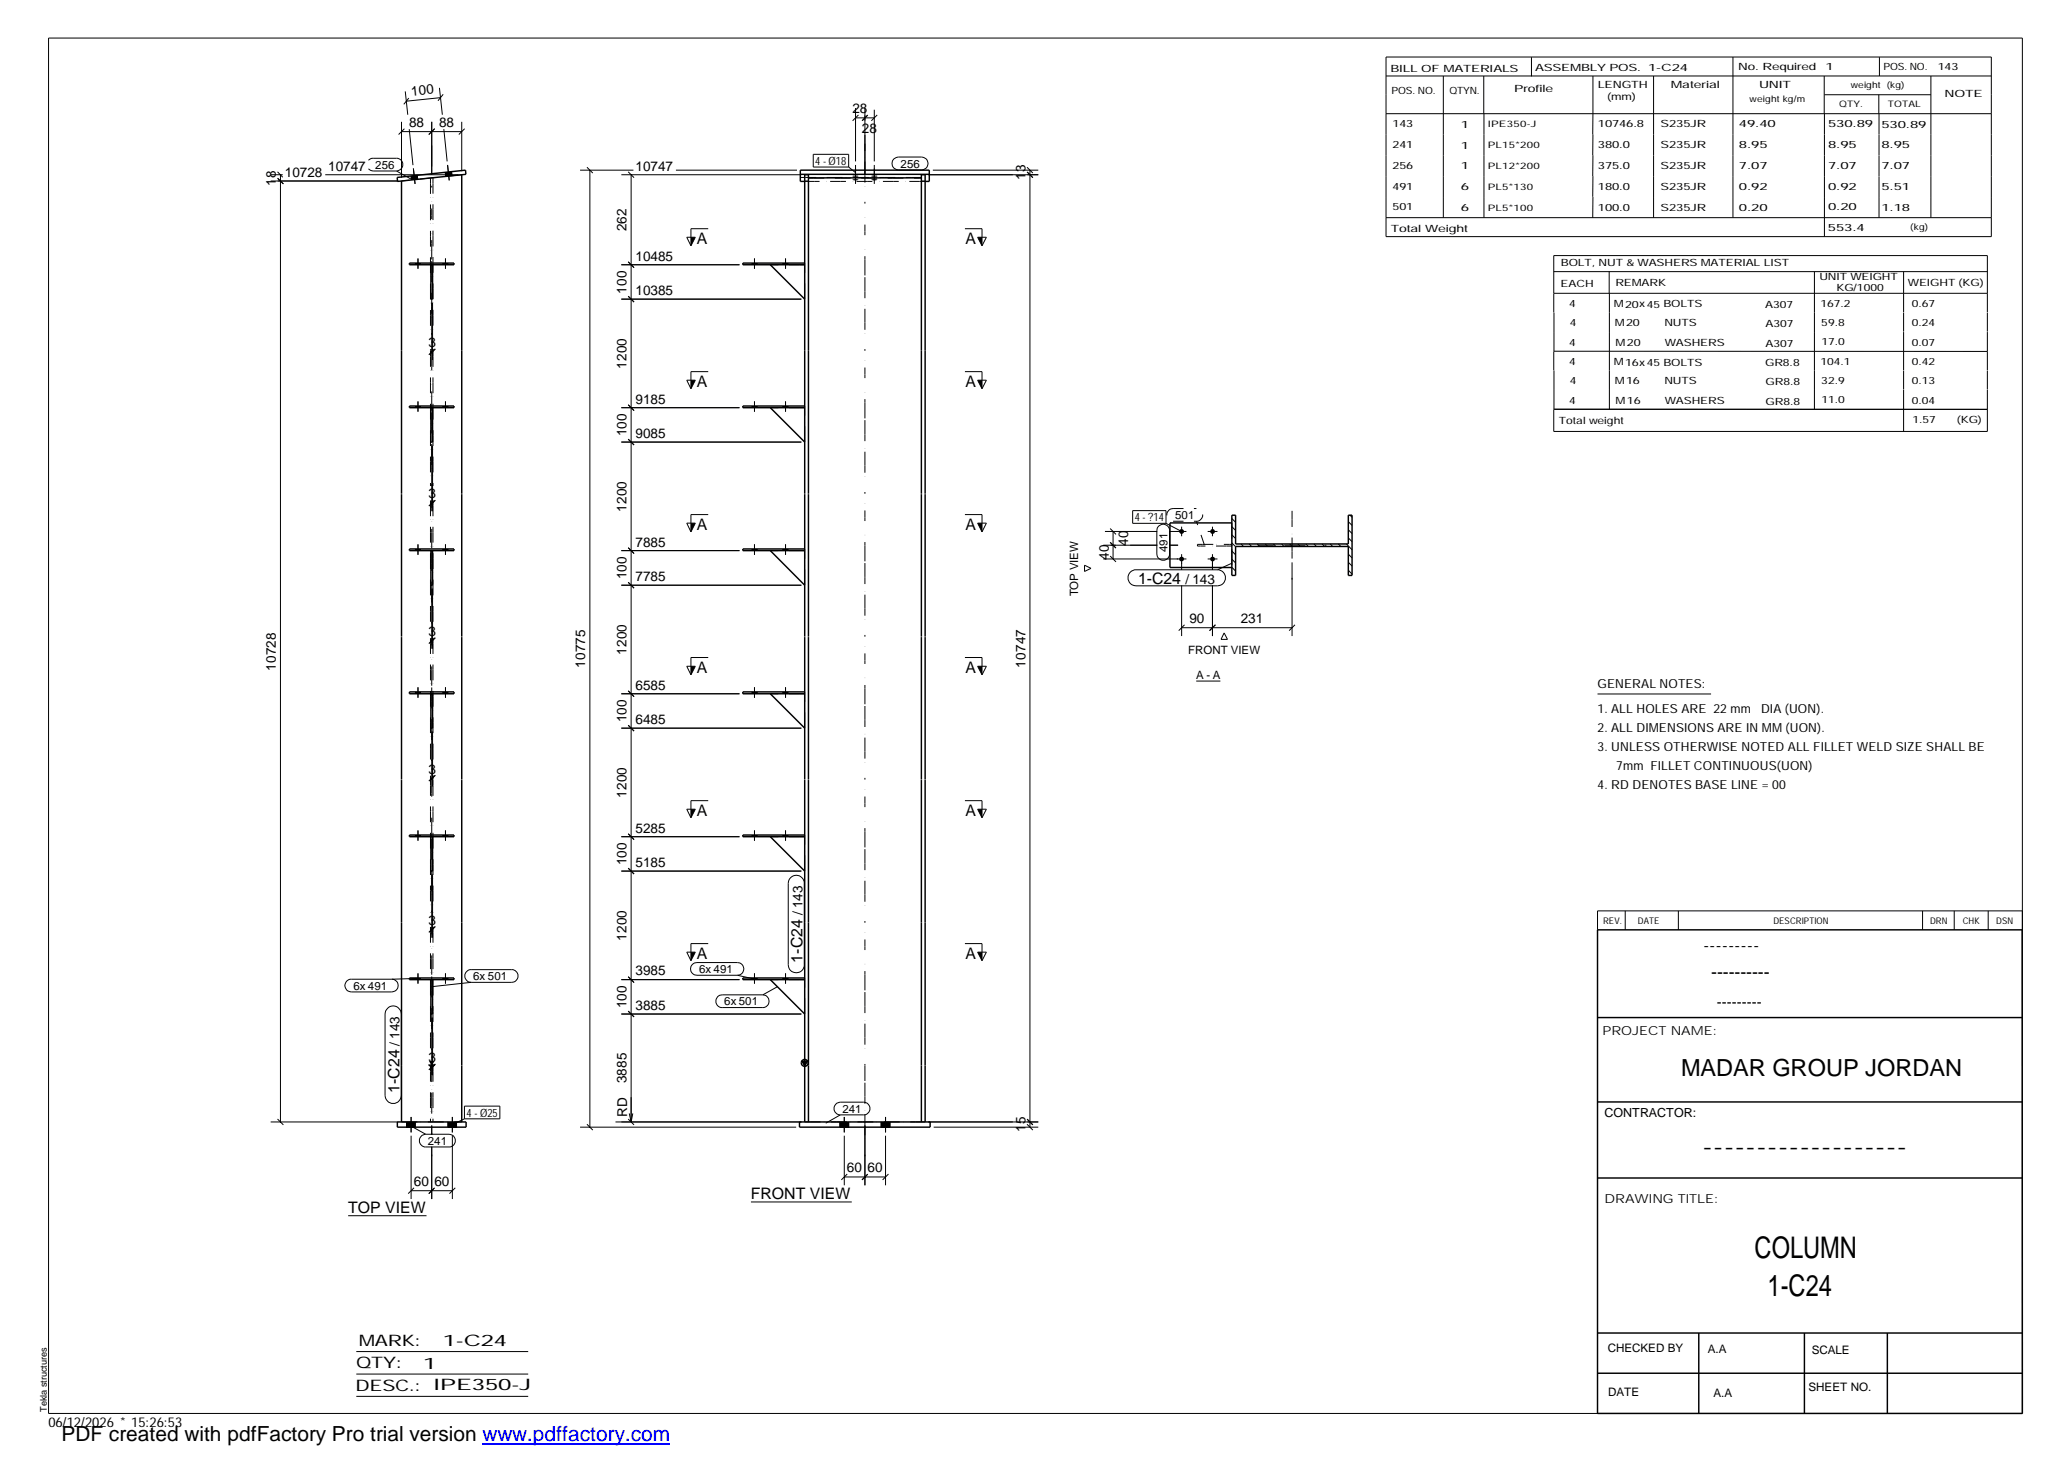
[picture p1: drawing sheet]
<svg xmlns="http://www.w3.org/2000/svg" width="420mm" height="297mm" viewBox="0 0 420 297" stroke-linecap="round" stroke-linejoin="round" font-family="sans-serif">
<g fill="none" stroke="#000" stroke-width=".2">
<path d="M9.9 7.7h401v279.5h-401zM82.3 18.6l.5 4.7M83.1 19.9l-1.1 1.3M89.3 17.9l.6 5.4M89.5 19.8l-7 .8M90 19.2l-1 1.3M281.6 11.6h123v36.5h-123zM281.6 15.4h123M293.2 15.4v28.8M301.5 15.4v7.7M311.1 11.6v3.9M323.6 15.4v16.2"/>
<path d="M336 15.4v28.8M352.1 11.6v32.6M370.6 15.4v7.7M370.7 19.2h21.6M381.7 19.2v3.9M381.8 11.6v3.8M392.3 15.4v28.8M55 35.5h2.4M55 36.8h25.9M56.4 36.2l1.2 1.2-1.2-1.1M56.4 34.9l1 1.1M57 35.5v192.5"/>
<path d="M66.1 35.5h27M74.9 32.6l.7-.4h5a1.29 1.29 0 0 1 1.3 1.3 1.29 1.29 0 0 1-1.3 1.2M74.9 34.3l.4 .3 .5 .1h4.8M80.6 34.7l2.9 1.7M81.6 26.7h12.2M81.6 24.8v11.3M82.2 26.1l-1.2 1.2M83.1 26.2l.8 7.4M83.5 35.8l.1 .8M84 34.2l.3 3.2M84.8 35.6l.1 .8M87.7 24.8v10.7"/>
<path d="M88.3 26.1l-1.2 1.2M90.2 26.2l.6 6.6M90.5 35l.1 .8M90.9 33.5l.4 3.1M91.7 34.9l.1 .8M93.8 24.8v10M94.4 26.1l-1.2 1.2M117.9 34.6h10.8M119.3 34l1.1 1.2M119.8 34.6v194.4M126.2 35.5h36.6M127.6 34.9l1.2 1.2"/>
<path d="M128.2 35.5v192.5M137.3 34.6h24.6M165.2 31.4h7.2v2.5h-7.2zM172.4 33.9l1.4 1.2M173.8 22v10.8M173.8 33.5v3.9M173.8 23.9h3.8M174.4 23.4l-1.2 1.1M175.7 22v13.4M176.2 23.4l-1.1 1.1M176.3 23.4l-1.1 1.1M177.6 22.3v10.5"/>
<path d="M177.6 33.5v3.9M178.2 23.4l-1.2 1.1M181.6 32.3l.9-.4h4.7a1.31 1.31 0 0 1 1.4 1.3 1.31 1.31 0 0 1-1.4 1.3h-4.7a1.31 1.31 0 0 1-1.2-.8 1.31 1.31 0 0 1 .3-1.4zM188.6 35.5h22.3M189.5 34.6h21.4M208.7 34.9l1.1 1.2M208.7 34l1.1 1.2M209.3 34.6v194.4M281.6 23.1h123M301.5 23.1v21.1M323.6 31.6v4.2M323.6 35.8v4.2"/>
<path d="M370.7 23.1v25M381.8 23.1v21.1M84.4 53.5v.3M84.9 52.5v2.1M85.4 53.5v.3M90 53.5v.3M90.5 52.5v2.1M91 53.5v.3M126.2 53.8h24M127.6 53.2l1.2 1.2M139.5 48.2h1.8l-.9 1.7zM143.9 46.5h-3.5v3.4"/>
<path d="M152.8 53.5v.3M153.3 52.5v2.1M153.8 53.5v.3M159.1 53.5v.3M159.6 52.5v2.1M160.1 53.5v.3M196 46.5h3.5v3.4M198.6 48.2h1.8l-.9 1.7zM281.6 44.2h123M315.7 59.6h88.1M315.7 55.2h88.1M323.6 40v4.2"/>
<path d="M326.9 55.1v4.5M327 59.6v23.6M368.6 55.2v28M386.8 55.2v8.2M87.7 61.5v11.6M87.7 71.5h.2M87.9 61.5v11.6M88.3 70.9l-1.2 1.2M88.5 70.9l-1.2 1.2M126.2 60.8h36.6M127.6 60.2l1.2 1.2M139.5 77.2h1.8l-.9 1.8z"/>
<path d="M143.9 75.5h-3.5v3.5M196 75.5h3.5v3.5M198.6 77.2h1.8l-.9 1.8zM315.7 71.4v3.9M315.7 71.4h88.1M315.7 63.5v7.9M315.7 75.3v7.8M386.8 63.5v3.9M386.8 67.5v7.7M386.8 75.3v3.8M386.8 79.2v8.5M403.8 63.4v-11.5h-88.1v11.6"/>
<path d="M403.8 63.5v3.9M403.8 67.5v7.7M403.8 75.3v3.8M403.8 79.2v8.5h-88.1v-4.5h88.1M84.4 82.5v.3M84.9 81.6v2M85.4 82.5v.3M87.7 90.5v13.4M87.9 90.5v13.4M90 82.5v.3M90.5 81.6v2M91 82.5v.3"/>
<path d="M126.2 89.8h36.6M126.2 82.8h24M127.6 89.2l1.2 1.2M127.6 82.2l1.2 1.2M152.8 82.5v.3M153.3 81.6v2M153.8 82.5v.3M159.1 82.5v.3M159.6 81.6v2M160.1 82.5v.3M84.4 111.5v.4M84.9 110.6v2.1"/>
<path d="M85.4 111.5v.4M87.7 119.6v12.2M87.7 102.2h.2M87.9 119.6v12.2M88.3 101.6l-1.2 1.2M88.5 101.6l-1.2 1.2M90 111.5v.4M90.5 110.6v2.1M91 111.5v.4M126.2 118.9h36.6M126.2 111.9h24M127.6 118.3l1.2 1.2"/>
<path d="M127.6 111.3l1.2 1.2M139.5 106.3h1.8l-.9 1.8zM143.9 104.5h-3.5v3.6M152.8 111.5v.4M153.3 110.6v2.1M153.8 111.5v.4M159.1 111.5v.4M159.6 110.6v2.1M160.1 111.5v.4M196 104.5h3.5v3.6M198.6 106.3h1.8l-.9 1.8zM220.3 114.8l1.4 .7-1.4 .6z"/>
<path d="M224.2 113.6h16.8M224.2 110.8h10.9M224.5 108h10.6M225.6 113l1.1 1.2M225.6 110.2l1.1 1.2M225.6 107.4l1.1 1.2M226.1 108v5.6M229.7 116.2l.8-.4h16.9a1.63 1.63 0 0 1 1.6 1.6 1.63 1.63 0 0 1-1.6 1.6h-16.6a1.63 1.63 0 0 1-1.5-1 1.63 1.63 0 0 1 .4-1.8zM230.1 103.7h6.8v2.6h-6.8zM235.4 106.9a1.31 1.31 0 0 1 1.4-.3 1.31 1.31 0 0 1 .8 1.2v4.8a1.29 1.29 0 0 1-1.3 1.2 1.29 1.29 0 0 1-1.3-1.2v-4.8l.1-.5zM236.9 106.3l3.2 1.7M237.5 108h3.5"/>
<path d="M237.5 110.8h1.9M240.1 107v2M240.1 112.6v3.2M240.1 118.9v10.3M245.4 113.6h2M245.4 108h2M246.3 107v2M246.3 112.6v3.2M246.3 118.9v10.3M250.3 105.4l.7 .7M250.3 107l.7 .8M250.3 108.7l.7 .7"/>
<path d="M250.3 110.3l.7 .8M250.3 112l.7 .7M250.3 113.6l.7 .8M250.3 115.3l.7 .7M250.3 114.4l-2.9 1.4M252.1 110.5l.5 .5M253.8 110.5l.5 .5M255.4 110.5l.5 .5M257.1 110.5l.5 .5M258.7 110.5l.5 .5M260.4 110.5l.5 .5M262 110.5l.5 .5"/>
<path d="M262.5 114.3v14.9M263.7 110.5l.5 .5M265.3 110.5l.5 .5M267 110.5l.5 .5M268.6 110.5l.5 .5M270.3 110.5l.5 .5M271.9 110.5l.5 .5M273.6 110.5l1.1 1.2M273.9 106l.8 .8M273.9 107.6l.8 .8M273.9 109.3l.8 .8M273.9 112.6l.8 .8"/>
<path d="M273.9 114.2l.8 .8M273.9 115.9l.8 .8M274.3 104.7l.4 .4M84.9 139.6v2.2M87.7 130.2h.2M88.3 129.6l-1.2 1.2M88.5 129.6l-1.2 1.2M90.5 139.6v2.2M139.5 135.4h1.8l-.9 1.7zM143.9 133.6h-3.5v3.5M153.3 139.6v2.2M159.6 139.6v2.2"/>
<path d="M196 133.6h3.5v3.5M198.6 135.4h1.8l-.9 1.7zM240.1 127.5h22.4M240.7 126.9l-1.2 1.2M243 138.4h4.9M246.9 126.9l-1.2 1.2M248.7 128.6l.7 1.3h-1.3zM263.1 126.9l-1.2 1.2M84.4 140.6v.4M85.4 140.6v.4M87.7 148.6v11.2M87.7 158.1h.2"/>
<path d="M87.9 148.6v11.2M88.3 157.5l-1.2 1.2M88.5 157.5l-1.2 1.2M90 140.6v.4M91 140.6v.4M126.2 147.9h36.6M126.2 141h24M127.6 147.3l1.2 1.2M127.6 140.4l1.2 1.1M152.8 140.6v.4M153.8 140.6v.4M159.1 140.6v.4"/>
<path d="M160.1 140.6v.4M324.6 141h23M84.4 169.7v.3M84.9 168.7v2.1M85.4 169.7v.3M87.7 177.7v12.8M87.9 177.7v12.8M90 169.7v.3M90.5 168.7v2.1M91 169.7v.3M126.2 170h24M126.2 177h36.6"/>
<path d="M127.6 169.4l1.2 1.2M127.6 176.4l1.2 1.2M139.5 164.4h1.8l-.9 1.7zM143.9 162.7h-3.5v3.4M152.8 169.7v.3M153.3 168.7v2.1M153.8 169.7v.3M159.1 169.7v.3M159.6 168.7v2.1M160.1 169.7v.3M160.6 178.3a1.61 1.61 0 0 1 1.8-.4 1.61 1.61 0 0 1 1 1.6v16.5a1.63 1.63 0 0 1-1.6 1.6 1.63 1.63 0 0 1-1.7-1.6v-16.5l.2-.7zM196 162.7h3.5v3.4"/>
<path d="M198.6 164.4h1.8l-.9 1.7zM70.4 199.3l.7-.3h8.5a1.29 1.29 0 0 1 1.3 1.2 1.29 1.29 0 0 1-1.3 1.3h-8.2a1.31 1.31 0 0 1-1.2-.8 1.31 1.31 0 0 1 .2-1.4zM84.4 198.7v.3M84.9 197.8v2M85 198.8l-5.4 .2M85.4 198.7v.3M87.7 188.8h.2M88.3 188.2l-1.2 1.2M88.5 188.2l-1.2 1.2M90 198.7v.3M90.5 197.8v2M91 198.7v.3"/>
<path d="M94.8 197.4l.7-.4h8.5a1.29 1.29 0 0 1 1.3 1.3 1.29 1.29 0 0 1-1.3 1.3h-8.3a1.29 1.29 0 0 1-1.2-.8 1.29 1.29 0 0 1 .3-1.4zM95.7 199.6l-8.1 .9M126.2 199h24M127.6 198.4l1.2 1.2M139.5 193.4h1.8l-.9 1.8zM140.7 195.9l.4-.2 .5-.1h8.2a1.29 1.29 0 0 1 1.3 1.3 1.29 1.29 0 0 1-1.3 1.2h-8.2a1.28 1.28 0 0 1-1.2-.7 1.28 1.28 0 0 1 .3-1.5zM143.9 191.7h-3.5v3.5M149.8 198.1l3.7 .9M152.8 198.7v.3M153.3 197.8v2M153.8 198.7v.3M159.1 198.7v.3"/>
<path d="M159.6 197.8v2M160.1 198.7v.3M196 191.7h3.5v3.5M198.6 193.4h1.8l-.9 1.8zM330.2 185.1v3.8M341 185.1v3.8M390.6 185.1v3.8M397 185.1v3.8M403.9 185.1v3.8M410.9 185.1h-86.3v3.8M78.7 204.9a1.62 1.62 0 0 1 1.8-.4 1.62 1.62 0 0 1 1 1.5v16.5a1.65 1.65 0 0 1-1.6 1.7 1.65 1.65 0 0 1-1.7-1.7v-16.5l.2-.6zM87.7 206.7v11.8"/>
<path d="M87.7 216.8h.2M87.9 206.7v11.8M88.3 216.2l-1.2 1.2M88.5 216.2l-1.2 1.2M126.2 206h36.6M127.6 205.4l1.2 1.2M145.8 202.5l.4-.3 .5-.1h8.3a1.29 1.29 0 0 1 1.3 1.3 1.29 1.29 0 0 1-1.3 1.3h-8.3a1.3 1.3 0 0 1-1.2-.8 1.3 1.3 0 0 1 .3-1.4zM157.9 200.5l-2.9 1.6M55 228h25.9M56.4 227.4l1.2 1.1M82.6 228v1M83.5 226.9v3.2"/>
<path d="M83.5 230.7v12.9M83.5 228.8l3 1.6M84.4 228v1M85.8 230.7l.7-.3h4.7a1.29 1.29 0 0 1 1.3 1.3 1.29 1.29 0 0 1-1.3 1.3h-4.7a1.3 1.3 0 0 1-1.2-.9 1.3 1.3 0 0 1 .5-1.4zM87.7 228.7v1.8M87.7 233v10.6M91 228v1M91.9 226.9v3.2M91.9 230.7v12.9M92.8 228v1M94.4 224.7h7.2v2.6h-7.2zM94.4 227.3l-2.5 1.2"/>
<path d="M117.9 229h43.9M119.3 228.4l1.1 1.2M125.1 228h37.7M127.6 227.4l1.2 1.1M127.8 226.2l.4 1.8M128.6 226.2l-.4 1.8M169.8 224.3l.9-.4h4.8a1.29 1.29 0 0 1 1.3 1.3 1.29 1.29 0 0 1-1.3 1.3h-4.8a1.28 1.28 0 0 1-1.2-.8 1.28 1.28 0 0 1 .3-1.4zM170.6 228v1M170.7 226.5l-2.9 1.7M171.5 226.9v3.2M171.5 230.7v10.1M171.5 239.1h8.4"/>
<path d="M172.1 238.5l-1.2 1.2M172.4 228v1M175.7 228.7v12.1M176.3 238.5l-1.2 1.2M179 228v1M179.9 226.9v3.2M179.9 230.7v10.1M180.5 238.5l-1.2 1.2M180.8 228v1M188.6 228h22.3M189.7 229h21.2M208.7 228.4l1.1 1.2"/>
<path d="M208.7 227.4l1.1 1.1M70.7 247h16M83.5 241.9h8.4M84.1 241.3l-1.2 1.2M88.3 241.3l-1.2 1.2M92.5 241.3l-1.2 1.2M152.6 244.2h20.5M72.4 274.6h34.9M72.4 279.2h34.9M72.4 283.7h34.9"/>
</g>
<g fill="#000">
<path d="M140.4 48.2h.9l-.9 1.7zM198.6 48.2h.9v1.7zM140.4 77.2h.9l-.9 1.8zM198.6 77.2h.9v1.8zM140.4 106.3h.9l-.9 1.8zM198.6 106.3h.9v1.8zM140.4 135.4h.9l-.9 1.7zM198.6 135.4h.9v1.7zM140.4 164.4h.9l-.9 1.7zM198.6 164.4h.9v1.7zM140.4 193.4h.9l-.9 1.8zM198.6 193.4h.9v1.8z"/>
<path d="M87.2 215.6h1.1l-.6 1zM162.9 215.6h1.1l-.5 1z"/>
<path d="M83.5 35.8l1.3-.2 .1 .8-1.3 .2z" fill-rule="evenodd"/>
<path d="M83.5 35.8l1.3-.2 .1 .8-1.3 .2z" fill-rule="evenodd"/>
<path d="M90.5 35l1.2-.1 .1 .8-1.2 .1z" fill-rule="evenodd"/>
<path d="M90.5 35l1.2-.1 .1 .8-1.2 .1z" fill-rule="evenodd"/>
<path d="M173.2 35.7h1l.2 .1-.6 .1-.6-.1z" fill-rule="evenodd"/>
<path d="M173.2 36.5l.8-.1 .4 .1-.8 .1z" fill-rule="evenodd"/>
<path d="M177.1 35.7h1l.2 .1-.7 .1-.6-.1z" fill-rule="evenodd"/>
<path d="M177 36.5l.4-.1 .9 .1-.4 .1z" fill-rule="evenodd"/>
<path d="M84.4 53.5h1v.3h-1z" fill-rule="evenodd"/>
<path d="M84.4 53.5h1v.3h-1z" fill-rule="evenodd"/>
<path d="M90 53.5h1v.3h-1z" fill-rule="evenodd"/>
<path d="M90 53.5h1v.3h-1z" fill-rule="evenodd"/>
<path d="M152.8 53.5h1v.3h-1z" fill-rule="evenodd"/>
<path d="M152.8 53.5h1v.3h-1z" fill-rule="evenodd"/>
<path d="M159.1 53.5h1v.3h-1z" fill-rule="evenodd"/>
<path d="M159.1 53.5h1v.3h-1z" fill-rule="evenodd"/>
<path d="M84.4 82.5h1v.3h-1z" fill-rule="evenodd"/>
<path d="M84.4 82.5h1v.3h-1z" fill-rule="evenodd"/>
<path d="M90 82.5h1v.3h-1z" fill-rule="evenodd"/>
<path d="M90 82.5h1v.3h-1z" fill-rule="evenodd"/>
<path d="M152.8 82.5h1v.3h-1z" fill-rule="evenodd"/>
<path d="M152.8 82.5h1v.3h-1z" fill-rule="evenodd"/>
<path d="M159.1 82.5h1v.3h-1z" fill-rule="evenodd"/>
<path d="M159.1 82.5h1v.3h-1z" fill-rule="evenodd"/>
<path d="M84.4 111.5h1v.4h-1z" fill-rule="evenodd"/>
<path d="M84.4 111.5h1v.4h-1z" fill-rule="evenodd"/>
<path d="M90 111.5h1v.4h-1z" fill-rule="evenodd"/>
<path d="M90 111.5h1v.4h-1z" fill-rule="evenodd"/>
<path d="M152.8 111.5h1v.4h-1z" fill-rule="evenodd"/>
<path d="M152.8 111.5h1v.4h-1z" fill-rule="evenodd"/>
<path d="M159.1 111.5h1v.4h-1z" fill-rule="evenodd"/>
<path d="M159.1 111.5h1v.4h-1z" fill-rule="evenodd"/>
<path d="M84.4 140.6h1v.4h-1z" fill-rule="evenodd"/>
<path d="M84.4 140.6h1v.4h-1z" fill-rule="evenodd"/>
<path d="M90 140.6h1v.4h-1z" fill-rule="evenodd"/>
<path d="M90 140.6h1v.4h-1z" fill-rule="evenodd"/>
<path d="M152.8 140.6h1v.4h-1z" fill-rule="evenodd"/>
<path d="M152.8 140.6h1v.4h-1z" fill-rule="evenodd"/>
<path d="M159.1 140.6h1v.4h-1z" fill-rule="evenodd"/>
<path d="M159.1 140.6h1v.4h-1z" fill-rule="evenodd"/>
<path d="M84.4 169.7h1v.3h-1z" fill-rule="evenodd"/>
<path d="M84.4 169.7h1v.3h-1z" fill-rule="evenodd"/>
<path d="M90 169.7h1v.3h-1z" fill-rule="evenodd"/>
<path d="M90 169.7h1v.3h-1z" fill-rule="evenodd"/>
<path d="M152.8 169.7h1v.3h-1z" fill-rule="evenodd"/>
<path d="M152.8 169.7h1v.3h-1z" fill-rule="evenodd"/>
<path d="M159.1 169.7h1v.3h-1z" fill-rule="evenodd"/>
<path d="M159.1 169.7h1v.3h-1z" fill-rule="evenodd"/>
<path d="M84.4 198.7h1v.3h-1z" fill-rule="evenodd"/>
<path d="M84.4 198.7h1v.3h-1z" fill-rule="evenodd"/>
<path d="M90 198.7h1v.3h-1z" fill-rule="evenodd"/>
<path d="M90 198.7h1v.3h-1z" fill-rule="evenodd"/>
<path d="M152.8 198.7h1v.3h-1z" fill-rule="evenodd"/>
<path d="M152.8 198.7h1v.3h-1z" fill-rule="evenodd"/>
<path d="M159.1 198.7h1v.3h-1z" fill-rule="evenodd"/>
<path d="M159.1 198.7h1v.3h-1z" fill-rule="evenodd"/>
<path d="M82.6 228h1.8v1h-1.8z" fill-rule="evenodd"/>
<path d="M82.6 228h1.8v1h-1.8z" fill-rule="evenodd"/>
<path d="M91 228h1.8v1h-1.8z" fill-rule="evenodd"/>
<path d="M91 228h1.8v1h-1.8z" fill-rule="evenodd"/>
<path d="M170.6 228h1.8v1h-1.8z" fill-rule="evenodd"/>
<path d="M170.6 228h1.8v1h-1.8z" fill-rule="evenodd"/>
<path d="M179 228h1.8v1h-1.8z" fill-rule="evenodd"/>
<path d="M179 228h1.8v1h-1.8z" fill-rule="evenodd"/>
<circle cx="240.1" cy="108" r=".49"/>
<circle cx="240.1" cy="113.6" r=".49"/>
<circle cx="246.4" cy="113.6" r=".49"/>
<circle cx="246.4" cy="108" r=".49"/>
</g>
<g fill="none" stroke="#000" stroke-width=".3">
<path d="M80.7 36.1l13.9-1.5 .1 .8-13.9 1.5zM81.6 36.8v63.5M93.8 35.5v64.8M162.6 35.4h26.2M163.5 36.9h-.9v-2.3h26.2v2.3h-.8M164.3 36.1h22.9M83.2 53.5h9v.3h-9zM87.5 53.8v7h.4v-7M156.5 53.8l7 7M163.5 53.5h-12.6v.3h12.6M83.2 82.5h9v.3h-9zM87.5 82.8v7h.4v-7"/>
<path d="M156.5 82.8l7 7M163.5 82.5h-12.6v.3h12.6M81.6 100.4v29M83.2 111.5h9v.4h-9zM87.5 111.9v7h.4v-7M93.8 100.4v29M156.5 111.9l7 7M163.5 100.3v-64.8h.8v64.8M163.5 100.4v29M163.5 111.5h-12.6v.4h12.6M164.3 100.4v29M187.2 100.3v-64.8h.8v64.8"/>
<path d="M187.2 100.4v29M188 100.4v29M250.3 104.7h.7v5.8h22.9v-5.8h.8v12.2h-.8v-5.9h-22.9v5.9h-.7zM250.3 106.2h-12.6v9.1h12.6M81.6 129.4v29M93.8 129.4v29M163.5 129.4v29M164.3 129.4v29M187.2 129.4v29M188 129.4v29M81.6 158.5v69.5M83.2 140.6h9v.4h-9z"/>
<path d="M87.5 141v6.9h.4v-6.9M93.8 158.5v69.5M156.5 141l7 6.9M163.5 158.5v69.5M163.5 140.6h-12.6v.4h12.6M164.3 158.5v69.5M187.2 158.5v69.5M188 158.5v69.5M83.2 169.7h9v.3h-9zM87.5 170v7h.4v-7M156.5 170l7 7M163.5 169.7h-12.6v.3h12.6"/>
<path d="M83.2 198.7h9v.3h-9zM87.5 199v7h.4v-7M156.5 199l7 7M163.5 198.7h-12.6v.3h12.6M324.6 188.9h86.2l.1 98.3h-86.3zM87.1 216.3a.68 .68 0 0 0 .6 .4 .68 .68 0 0 0 .6-.4M87.5 216.3l.2 .3 .2-.3M162.9 215.6h1.1l-.5 1zM324.6 206.7h86.3M80.7 228h14v1h-14zM162.4 228h26.6v1h-26.6zM324.6 239.3h86.3"/>
<path d="M324.6 223.9h86.3M324.6 270.8h86.3M324.6 279h86.3M345.1 270.8v16.4M366.6 270.8v16.4M383.5 270.8v16.4"/>
<circle cx="163.5" cy="215.9" r=".68"/>
</g>
<g fill="none" stroke="#000" stroke-width=".2" stroke-dasharray="1.1 0 2.1 .7 0 1.4" stroke-linecap="butt">
<path d="M87.5 36.2v31.8M88 36.1v31.9M93.8 35.5l-12.2 1.3M162.6 36.1h26.2M163.5 36.8h.8M164.3 36.2h22.9M187.2 36.8h.8M188 36.9h-24.5M87.5 53.8h.4M87.9 53.8h-.4M163.5 53.8h-7M163.5 53.5v.3"/>
<path d="M87.5 70.9v.4M87.5 71.3v27.4M88 70.9v.4M88 71.3v27.4M163.5 60.8v-7M87.5 82.8h.4M87.9 82.8h-.4M163.5 89.8v-7M163.5 82.8h-7M163.5 82.5v.3M87.5 101.7v25M87.5 111.9h.4"/>
<path d="M87.9 111.9h-.4M88 101.7v25M163.5 118.9v-7M163.5 111.9h-7M163.5 111.5v.4M243.3 110.6h7M243.3 110.9v-.3M250.3 110.6v.3M250.3 110.9h-7M250.3 106.2v9.1M87.5 129.7v24.9M88 129.7v24.9"/>
<path d="M87.5 157.6v.8M87.5 158.5v26.9M87.5 141h.4M87.9 141h-.4M88 157.6v.8M88 158.5v26.9M163.5 147.9v-6.9M163.5 141h-7M163.5 140.6v.4M87.5 170h.4M87.9 170h-.4M163.5 177v-7"/>
<path d="M163.5 170h-7M163.5 169.7v.3M87.5 188.3v25M87.5 199h.4M87.9 199h-.4M88 188.3v25M163.5 198.7v.3M163.5 199h-7M87.5 216.3v.2M87.5 216.6v11.4M88 216.3v.2M88 216.6v11.4"/>
<path d="M163.5 206v-7M81.6 228h12.2M163.5 228h24.5"/>
</g>
<g fill="none" stroke="#000" stroke-width=".2" stroke-dasharray=".4 3.2 0 .7 1.4 0 2.8 .7 0 1.4 1.4 0 2.8" stroke-linecap="butt">
<path d="M87.7 71.3v-.4M87.7 68v-38.8M175.7 71.3v-42.1M87.7 98.7v-27.4M175.7 100.3v-29M262.5 117.8v-14M269.5 110.8h-14M87.7 126.7v-25M175.7 129.4v-29M87.7 158.4v-.8M87.7 154.6v-24.9M175.7 158.4v-29"/>
<path d="M87.7 185.4v-26.9M175.7 187.5v-29M87.7 216.5v-.2M87.7 213.3v-25M175.7 216.5v-29M87.7 234.9v-1.9M87.7 230.5v-13.9M175.7 234.9v-18.3"/>
</g>
<path d="M238.3 105.9h4.8M238.3 103.3h4.8M238.3 103.3a1.29 1.29 0 0 0-1.3 1.3 1.29 1.29 0 0 0 1.3 1.3M243.1 105.9a1.29 1.29 0 0 0 1.3-1.3 1.29 1.29 0 0 0-1.3-1.3M244.7 110.7l-1.6-4.8" fill="none" stroke="#000" stroke-width=".2" stroke-dasharray="2.1 2.1" stroke-linecap="butt"/>
<path d="M98 293.3h38.2" fill="none" stroke="#00f" stroke-width=".3"/>
<g font-size="6.1">
<text x="356.5" y="255.5">COLUMN</text>
<text x="359.1" y="263.3">1-C24</text>
</g>
<text font-size="4.8" x="341.5" y="218.6">MADAR GROUP JORDAN</text>
<text font-size="4.2" x="12.5" y="292.7">PDF created with pdfFactory Pro trial version www.pdffactory.com</text>
<g font-size="3.6">
<text x="346.1" y="193.2">---------</text>
<text x="347.7" y="198.6">----------</text>
<text x="345.8" y="234.2">-------------------</text>
</g>
<g font-size="3.2">
<text x="141.6" y="49.6">A</text>
<text x="196.1" y="49.6">A</text>
<text x="141.6" y="78.6">A</text>
<text x="196.1" y="78.6">A</text>
<text x="141.6" y="107.7">A</text>
<text x="196.1" y="107.7">A</text>
<text x="231.2" y="118.6">1-C24</text>
<text x="141.6" y="136.8">A</text>
<text x="196.1" y="136.8">A</text>
<text x="141.6" y="165.8">A</text>
<text x="196.1" y="165.8">A</text>
<text x="141.6" y="194.8">A</text>
<text x="163.1" y="195.6" transform="rotate(-90 163.1 195.6)">1-C24</text>
<text x="196.1" y="194.8">A</text>
<text x="81.2" y="222.2" transform="rotate(-90 81.2 222.2)">1-C24</text>
<text x="152.6" y="243.7">FRONT VIEW</text>
<text x="70.7" y="246.5">TOP VIEW</text>
<text x="72.9" y="273.5">MARK:</text>
<text x="90" y="273.5">1-C24</text>
<text x="72.4" y="278">QTY:</text>
<text x="86" y="278.1">1</text>
<text x="72.2" y="282.6">DESC.:</text>
<text x="88.1" y="282.4">IPE350-J</text>
</g>
<text font-size="3" x="348.8" y="204.5">---------</text>
<g font-size="2.8">
<text x="83.6" y="19.5" transform="rotate(-6 83.6 19.5)">100</text>
<text x="173.2" y="23">28</text>
<text x="83.1" y="25.8">88</text>
<text x="89.2" y="25.8">88</text>
<text x="175.1" y="27">28</text>
<text x="57.9" y="36">10728</text>
<text x="66.7" y="34.7">10747</text>
<text x="129.1" y="34.7">10747</text>
<text x="56" y="37.7" transform="rotate(-90 56 37.7)">18</text>
<text x="208.4" y="36.6" transform="rotate(-90 208.4 36.6)">13</text>
<text x="127.3" y="47" transform="rotate(-90 127.3 47)">262</text>
<text x="129.1" y="52.9">10485</text>
<text x="127.3" y="59.6" transform="rotate(-90 127.3 59.6)">100</text>
<text x="129.1" y="59.9">10385</text>
<text x="87" y="70.5">3</text>
<text x="127.3" y="74.9" transform="rotate(-90 127.3 74.9)">1200</text>
<text x="129.1" y="82">9185</text>
<text x="127.3" y="88.7" transform="rotate(-90 127.3 88.7)">100</text>
<text x="129.1" y="89">9085</text>
<text x="87" y="101.2">3</text>
<text x="127.3" y="104" transform="rotate(-90 127.3 104)">1200</text>
<text x="129.1" y="111.1">7885</text>
<text x="225.3" y="113.7" transform="rotate(-90 225.3 113.7)">40</text>
<text x="229.2" y="110.9" transform="rotate(-90 229.2 110.9)">40</text>
<text x="127.3" y="117.7" transform="rotate(-90 127.3 117.7)">100</text>
<text x="129.1" y="118.1">7785</text>
<text x="240.8" y="118.6">/ 143</text>
<text x="87" y="129.2">3</text>
<text x="241.6" y="126.6">90</text>
<text x="252.1" y="126.6">231</text>
<text x="56" y="136.3" transform="rotate(-90 56 136.3)">10728</text>
<text x="118.9" y="135.7" transform="rotate(-90 118.9 135.7)">10775</text>
<text x="127.3" y="133" transform="rotate(-90 127.3 133)">1200</text>
<text x="208.4" y="135.6" transform="rotate(-90 208.4 135.6)">10747</text>
<text x="129.1" y="140.1">6585</text>
<text x="127.3" y="146.8" transform="rotate(-90 127.3 146.8)">100</text>
<text x="129.1" y="147.1">6485</text>
<text x="87" y="157.2">3</text>
<text x="127.3" y="162.1" transform="rotate(-90 127.3 162.1)">1200</text>
<text x="129.1" y="169.1">5285</text>
<text x="127.3" y="175.8" transform="rotate(-90 127.3 175.8)">100</text>
<text x="129.1" y="176.1">5185</text>
<text x="163.1" y="186" transform="rotate(-90 163.1 186)">/ 143</text>
<text x="87" y="187.9">3</text>
<text x="127.3" y="191.1" transform="rotate(-90 127.3 191.1)">1200</text>
<text x="129.1" y="198.2">3985</text>
<text x="127.3" y="204.9" transform="rotate(-90 127.3 204.9)">100</text>
<text x="129.1" y="205.2">3885</text>
<text x="81.2" y="212.5" transform="rotate(-90 81.2 212.5)">/ 143</text>
<text x="87" y="215.8">3</text>
<text x="127.3" y="220.1" transform="rotate(-90 127.3 220.1)">3885</text>
<text x="127.4" y="227" transform="rotate(-90 127.4 227)">RD</text>
<text x="208.4" y="230" transform="rotate(-90 208.4 230)">15</text>
<text x="172.1" y="238.2">60</text>
<text x="176.3" y="238.2">60</text>
<text x="84.1" y="241">60</text>
<text x="88.3" y="241">60</text>
<text x="9.8" y="290">06/12/2026 * 15:26:53</text>
</g>
<g font-size="2.5">
<text x="324.6" y="139.9">GENERAL NOTES:</text>
<text x="324.6" y="148.7">2. ALL DIMENSIONS ARE IN MM (UON).</text>
<text x="324.6" y="144.9">1. ALL HOLES ARE 22 mm</text>
<text x="357.8" y="144.9">DIA (UON).</text>
<text x="324.6" y="152.5">3. UNLESS OTHERWISE NOTED ALL FILLET WELD SIZE SHALL BE</text>
<text x="324.6" y="160.2">4. RD DENOTES BASE LINE = 00</text>
<text x="328.4" y="156.4">7mm FILLET CONTINUOUS(UON)</text>
<text x="325.6" y="210.3">PROJECT NAME:</text>
<text x="326" y="226.9">CONTRACTOR:</text>
<text x="326" y="244.4">DRAWING TITLE:</text>
</g>
<g font-size="2.4">
<text x="326.7" y="274.7">CHECKED BY</text>
<text x="347" y="275">A.A</text>
<text x="368.1" y="275.1">SCALE</text>
<text x="326.7" y="283.6">DATE</text>
<text x="348.1" y="283.9">A.A</text>
<text x="367.5" y="282.6">SHEET NO.</text>
</g>
<g font-size="2.3">
<text x="76.2" y="34.3">256</text>
<text x="165.6" y="33.5">4 - Ø18</text>
<text x="183" y="34.1">256</text>
<text x="230.5" y="105.9">4 - ?14</text>
<text x="238.8" y="105.5">501</text>
<text x="237.2" y="112.1" transform="rotate(-90 237.2 112.1)">491</text>
<text x="219" y="121.2" transform="rotate(-90 219 121.2)">TOP VIEW</text>
<text x="241.4" y="133">FRONT VIEW</text>
<text x="243" y="137.9">A - A</text>
<text x="142" y="197.7">6x 491</text>
<text x="71.8" y="201.1">6x 491</text>
<text x="96.1" y="199.2">6x 501</text>
<text x="147.2" y="204.3">6x 501</text>
<text x="94.8" y="226.9">4 - Ø25</text>
<text x="171.2" y="226.1">241</text>
<text x="86.9" y="232.6">241</text>
</g>
<g font-size="2">
<text x="282.5" y="14.6">BILL OF MATERIALS</text>
<text x="311.9" y="14.4">ASSEMBLY POS.</text>
<text x="324.6" y="17.9">LENGTH</text>
<text x="334.9" y="14.4">1-C24</text>
<text x="339.5" y="17.9">Material</text>
<text x="353.1" y="14.2">No. Required</text>
<text x="357.4" y="17.9">UNIT</text>
<text x="370.9" y="14.2">1</text>
<text x="382.7" y="14.2">POS. NO.</text>
<text x="393.7" y="14.3">143</text>
<text x="282.7" y="19.1">POS. NO.</text>
<text x="294.5" y="19">QTYN.</text>
<text x="307.6" y="18.7">Profile</text>
<text x="326.5" y="20.4">(mm)</text>
<text x="395.1" y="19.6">NOTE</text>
<text x="282.9" y="25.8">143</text>
<text x="296.8" y="26">1</text>
<text x="324.7" y="25.9">10746.8</text>
<text x="337.4" y="25.9">S235JR</text>
<text x="353.3" y="25.9">49.40</text>
<text x="371.4" y="25.9">530.89</text>
<text x="382.3" y="25.9">530.89</text>
<text x="282.9" y="30">241</text>
<text x="282.9" y="34.3">256</text>
<text x="296.8" y="30.2">1</text>
<text x="296.8" y="34.4">1</text>
<text x="324.7" y="30.1">380.0</text>
<text x="324.7" y="34.4">375.0</text>
<text x="337.4" y="30.1">S235JR</text>
<text x="337.4" y="34.3">S235JR</text>
<text x="353.3" y="30.1">8.95</text>
<text x="353.3" y="34.4">7.07</text>
<text x="371.4" y="30.1">8.95</text>
<text x="371.4" y="34.3">7.07</text>
<text x="382.3" y="30.2">8.95</text>
<text x="382.3" y="34.4">7.07</text>
<text x="282.9" y="38.5">491</text>
<text x="296.8" y="38.6">6</text>
<text x="324.7" y="38.6">180.0</text>
<text x="337.4" y="38.6">S235JR</text>
<text x="353.3" y="38.6">0.92</text>
<text x="371.4" y="38.6">0.92</text>
<text x="382.3" y="38.6">5.51</text>
<text x="282.6" y="47.1">Total Weight</text>
<text x="282.9" y="42.7">501</text>
<text x="296.8" y="42.9">6</text>
<text x="324.7" y="42.8">100.0</text>
<text x="337.4" y="42.8">S235JR</text>
<text x="353.3" y="42.8">0.20</text>
<text x="371.4" y="46.9">553.4</text>
<text x="371.4" y="42.7">0.20</text>
<text x="382.3" y="42.9">1.18</text>
<text x="317.1" y="58.2">EACH</text>
<text x="317.1" y="54.1">BOLT, NUT &amp; WASHERS MATERIAL LIST</text>
<text x="328.2" y="58.2">REMARK</text>
<text x="369.7" y="57">UNIT WEIGHT</text>
<text x="373.1" y="59.1">KG/1000</text>
<text x="387.6" y="58.1">WEIGHT (KG)</text>
<text x="318.8" y="62.3">4</text>
<text x="327.9" y="62.5">M20x45 BOLTS</text>
<text x="358.6" y="62.5">A307</text>
<text x="369.9" y="62.5">167.2</text>
<text x="388.4" y="62.3">0.67</text>
<text x="318.8" y="70.3">4</text>
<text x="318.9" y="66.2">4</text>
<text x="328.1" y="66.3">M20</text>
<text x="328.3" y="70.3">M20</text>
<text x="338.2" y="66.3">NUTS</text>
<text x="338.2" y="70.3">WASHERS</text>
<text x="358.7" y="66.5">A307</text>
<text x="358.7" y="70.4">A307</text>
<text x="370" y="66.2">59.8</text>
<text x="370.1" y="70.1">17.0</text>
<text x="388.4" y="66.3">0.24</text>
<text x="388.4" y="70.2">0.07</text>
<text x="318.8" y="74.1">4</text>
<text x="318.9" y="77.9">4</text>
<text x="327.9" y="74.2">M16x45 BOLTS</text>
<text x="358.6" y="74.3">GR8.8</text>
<text x="369.9" y="74.2">104.1</text>
<text x="388.4" y="74.2">0.42</text>
<text x="318.8" y="82">4</text>
<text x="328.1" y="78">M16</text>
<text x="328.3" y="82">M16</text>
<text x="338.2" y="78">NUTS</text>
<text x="338.2" y="82">WASHERS</text>
<text x="358.7" y="78.3">GR8.8</text>
<text x="358.7" y="82.2">GR8.8</text>
<text x="370" y="78">32.9</text>
<text x="370.1" y="81.9">11.0</text>
<text x="388.4" y="78">0.13</text>
<text x="388.4" y="82">0.04</text>
<text x="316.7" y="86.2">Total weight</text>
<text x="388.6" y="86">1.57</text>
<text x="397.6" y="86">(KG)</text>
</g>
<g font-size="1.9">
<text x="325.7" y="187.8">REV.</text>
<text x="332.8" y="187.6">DATE</text>
<text x="360.3" y="187.7">DESCRIPTION</text>
<text x="392.1" y="187.6">DRN</text>
<text x="398.8" y="187.6">CHK</text>
<text x="405.6" y="187.7">DSN</text>
<text x="9.5" y="286.8" transform="rotate(-90 9.5 286.8)">Tekla structures</text>
</g>
<g font-size="1.8">
<text x="376" y="17.9">weight (kg)</text>
<text x="355.5" y="20.7">weight kg/m</text>
<text x="373.6" y="21.7">QTY.</text>
<text x="383.5" y="21.8">TOTAL</text>
<text x="302.3" y="25.9">IPE350-J</text>
<text x="302.3" y="30.1">PL15*200</text>
<text x="302.3" y="34.3">PL12*200</text>
<text x="302.3" y="38.6">PL5*130</text>
<text x="302.3" y="42.8">PL5*100</text>
<text x="388.1" y="46.7">(kg)</text>
</g>
</svg>
